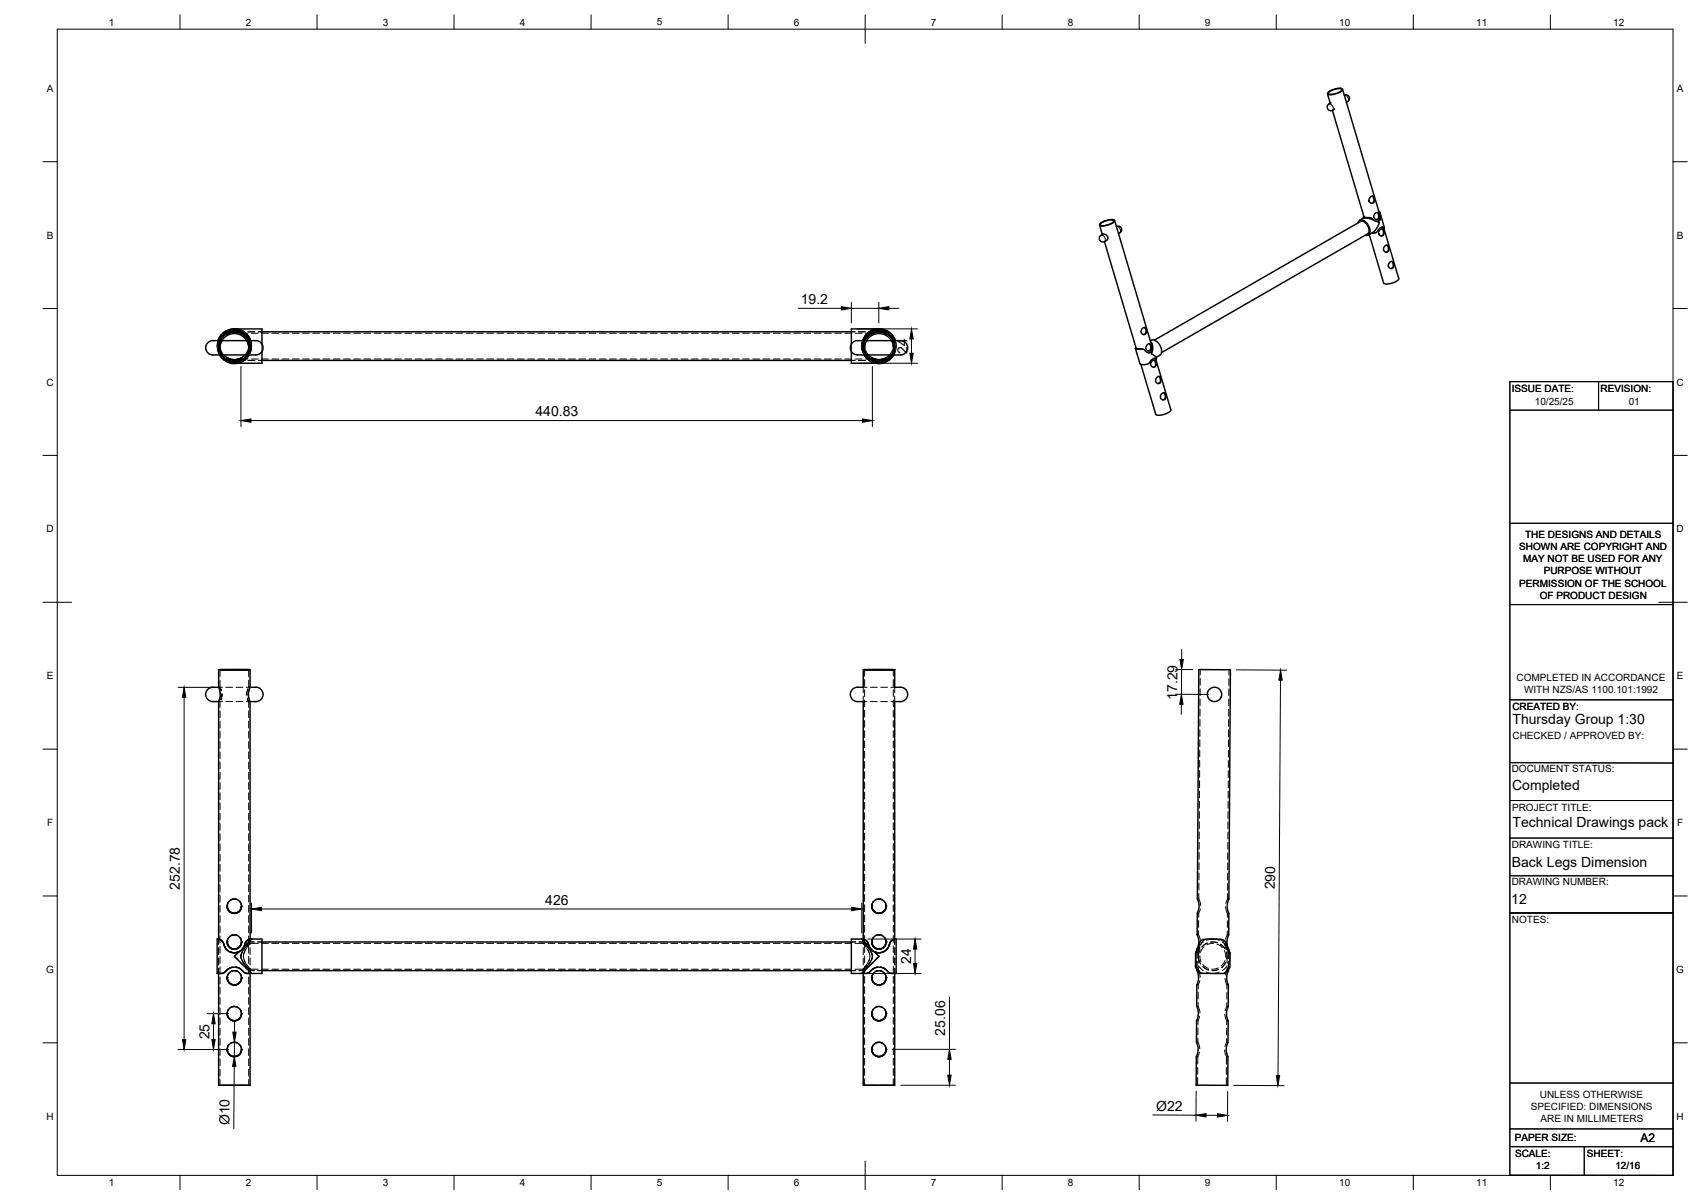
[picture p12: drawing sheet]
<svg xmlns="http://www.w3.org/2000/svg" width="594mm" height="420mm" viewBox="0 0 594 420" stroke-linecap="round" stroke-linejoin="round" font-family="sans-serif">
<!-- layer: Hidden -->
<g fill="none" stroke="#000" stroke-width=".35">
<path d="M76.7 118.9l-.2 .5M77.2 118.6l-.4 2.4M77.3 117.3l-.9 2.1M77.5 118.9l-.6 1.5M77.5 118.9h-.1M77.5 118.9h-.6l-.4 1.1M79.3 115.7v.9M79.5 116.1l-1.8 1.5M80.1 115.3l-2 1.1M80.6 115.6l2.4 .1M80.8 115.9h2.3M80.8 116h2.3h-2.3"/>
<path d="M80.8 115.8h2.3M80.8 115.7l2.3 .1M80.8 115.2l1.7-.1 .7 .2h-2.4l2.4 .1M81.2 115.2l-1.9 .6 1.9-.5M81.2 115.8l-1.9 .6 .3-.2M81.2 115.8l-1.9 .7 .3-.2M81.2 115.7l-1.9 .6 .3-.1M81.2 115.9l-1.9 .7 .3-.2M81.2 115.1l-1.9 .6 .4-.2M81.2 115.6l-1.9 .6 .3-.1M81.2 115l2.3 .3M81.6 115.3a5.4 5.4 0 0 0-5.3 4.9"/>
<path d="M81.8 114.8l2.3 .4M82.3 114.8a5.9 5.9 0 0 1 4.9 3.4M82.4 115.3l1.9 .5M82.4 115.7l1.9 .7-1.9-.6M82.4 115.8l1.8 .6M82.4 115.2l1.9 .6M82.4 115.9l1.9 .7M82.4 115.1l1.9 .6M82.4 115.6l1.8 .6M82.8 115.4a5.4 5.4 0 0 1 4.4 4.7M84.1 115.8l1.8 1.4M84.1 115.8h.1"/>
<path d="M84.1 116.1l1.8 1.5M84.1 115.8h1.3M84.2 116.5l.1 .1M84.3 115.7v.1M84.3 115.7h.1M84.3 115.7v.9M84.5 115.7l1.7 1.6M85 116.3l1.3 1.3M85 116.3h.1M85 116.3h1.6M85.1 115.8l1.7 1.7M85.2 116.5l1.5 1.8"/>
<path d="M85.9 117.1l1.2 2.1M86.1 118.9l.7 2.3M86.4 118.7l.4 2.3M86.6 115.8h2.3M86.6 118.2l.7 2.2M86.8 118.3a8 8 0 0 1 .4 4.3M86.9 118.7l.4 2.3M86.9 118.9l.3 1.2M87.1 119.4l.1 2.4M87.4 118.5a6 6 0 0 1 0 4.5M87.6 119.3v2.9M87.7 116.3h2.4"/>
<path d="M90.1 115.8h1.3M91.3 116.3h2.4M94.9 116.3h2.4M98.4 116.3h2.4M102 116.3h2.4M105.6 116.3h2.4M109.2 116.3h2.3M112.7 116.3h2.4M116.3 116.3h2.4M119.9 116.3h2.4M123.5 116.3h2.3M127 116.3h2.4"/>
<path d="M130.6 116.3h2.4M134.2 116.3h2.3M137.8 116.3h2.3M141.3 116.3h2.4M144.9 116.3h2.4M148.5 116.3h2.3M152 116.3h2.4M155.6 116.3h2.4M159.2 116.3h2.4M162.8 116.3h2.3M166.3 116.3h2.4M169.9 116.3h2.4"/>
<path d="M173.5 116.3h2.4M177 116.3h2.4M180.6 116.3h2.4M184.2 116.3h2.4M187.7 116.3h2.4M191.3 116.3h2.4M194.9 116.3h2.4M198.5 116.3h2.4M202 116.3h2.4M205.6 116.3h2.4M209.2 116.3h2.4M212.7 116.3h2.4"/>
<path d="M216.3 116.3h2.4M219.9 116.3h2.4M223.5 116.3h2.3M227 116.3h2.4M230.6 116.3h2.4M234.2 116.3h2.4M237.8 116.3h2.3M241.3 116.3h2.4M244.9 116.3h2.4M248.5 116.3h2.3M252.1 116.3h2.3M255.6 116.3h2.4"/>
<path d="M259.2 116.3h2.4M262.8 116.3h2.3M266.3 116.3h2.4M269.9 116.3h2.4M273.5 116.3h2.4M277.1 116.3h2.3M280.6 116.3h2.4M284.2 116.3h2.4M287.8 116.3h2.4M291.3 116.3h2.4M294.9 116.3h2.4M297.2 115.8h1.2"/>
<path d="M298.5 116.3h2.4M299.7 115.8h2.3M301 119.3l-.2 1.4M301.1 118.9l-.3 1.9zM301.2 118.5l-.4 2.2M301.4 119.8l.1 2.3M301.5 119.4l-.1 2.4M301.8 118.3l-.5 2.2M301.9 118.9h.6M302 118.2l-.7 2.2M302 116.3h1.6M302.2 118.7l-.4 2.3"/>
<path d="M302.6 117.3l-1.1 2.1M303.1 116.7l-1.4 1.9M303.2 115.8h1.3M303.4 116.5l-1.5 1.8M303.4 116.4l.2-.1-1.7 2-.5 1.7M303.5 115.8l-1.7 1.7M304.1 115.7l-1.7 1.6M304.1 116l.4-.2-1.5 1.1M304.3 115.7v.9M304.3 115.7h.1M304.4 116.5l-.1 .1M304.5 116.1l-1.8 1.5"/>
<path d="M304.5 115.8l-1.8 1.4M304.5 115.8h-.1M305.8 115.4a5.4 5.4 0 0 0-4.5 4.7M306.2 115.3l-1.9 .5M306.2 115.7l-1.9 .7 1.9-.6M306.2 115.8l-1.8 .6M306.2 115.2l-1.9 .5M306.2 115.9l-1.9 .7M306.2 115.1l-1.9 .6M306.2 115.6l-1.8 .6M306.3 114.8a5.9 5.9 0 0 0-4.9 3.4M306.8 114.8l-2.3 .4"/>
<path d="M307 115.3a5.4 5.4 0 0 1 5.3 4.9M307.4 115l-2.3 .3M307.4 115.2l1.9 .6-1.9-.5M307.4 115.8l1.9 .6-.3-.2M307.4 115.8l1.9 .7-.3-.2M307.4 115.7l1.9 .6-.3-.1M307.4 115.9l1.9 .7-.3-.2M307.4 115.1l1.9 .6-.4-.2M307.4 115.6l1.9 .6-.3-.1M307.8 115.2l-1.7-.1-.7 .2h2.4l-2.4 .1M307.8 115.9h-2.3M307.8 116h-2.3h2.3"/>
<path d="M307.8 115.8h-2.3M307.8 115.7l-2.3 .1M308 115.6l-2.4 .1M308.5 115.3l2 1.1M309.1 116.1l1.8 1.5M309.3 115.7v.9M311.1 118.9h.6M311.3 117.3l.9 2.1M311.4 118.6l.4 2.4M311.9 118.9l.2 .5M75.8 120.7v.1M75.8 121.2l.3-2.3a6.3 6.3 0 0 0 .5 5"/>
<path d="M76 122.4a6 6 0 0 0 5.6 4.3M76.3 121.2l.4 2.3M76.3 120.6l.4 2.3M76.3 121.3a5.5 5.5 0 0 0 6.9 4.8M76.8 122.7l-.5-2.2 .3 2.6M76.8 121.6l.6 2.2-.5 .1M77 120l-.2 1.4v-.9M77.1 122.1l1 1.8M77.3 124l1.7 1.5 1.7 .7M77.3 123.7l1.8 1.5M78.4 125.8l1.4 .7M79.3 124.9v.9"/>
<path d="M79.7 125.8l-.4-.2 1.9 .6M79.7 125.9l-.4-.2 1.9 .6M79.7 125.7l-.4-.2 1.9 .6M79.7 126l-.4-.2 1.9 .5M79.7 125.6l-.4-.1 1.9 .5M80.1 125.7l2.3 .2M81.8 126.8h1.2M83.2 126.2h-2.4h2.4M83.2 126l-2.4 .1M83.2 125.9l-2.4 .1M83.4 126.6l-2.4 .1M84 126.4l-.6 .2"/>
<path d="M84.1 126.3l-2.3 .5 1.6-.2M84.1 125.8h1.3M84.2 125.7l-2.3 .6M84.3 125.6l-1.9 .6M84.3 125.6h.1M84.3 125.7l-1.9 .6M84.3 125.7h.1M84.3 125.5l-1.9 .6M84.3 125.5v.1M84.3 125.8l-1.9 .5M84.3 125.8h.1M84.3 125.5l-1.9 .5"/>
<path d="M84.3 125.5h.1M84.3 124.9v.9M85 125.3h1.6M85.1 125.8l1.7-1.7zM85.2 125.8h.1M85.5 124.6l-2 1.1M85.5 124.9l-.3 .2M85.6 124.7l-1.5 1.1 .4-.3M85.9 124.5l-.4 .4M86.4 123.8l-1.4 1.5 .2-.2M86.5 122.2l-1 1.7M86.6 123.5l.6-2.2a5.4 5.4 0 0 1-5.2 4.9"/>
<path d="M86.6 125.8h2.3M86.7 120.2l-.6-1.3a.98 .98 0 0 1 1 1.2l.1 .5M86.7 122.4l-.6 1.5h.6M86.8 120.5v.9M86.8 122.9l-1.3 1.9M87.1 122.2l-1.1 2.1M87.2 121.6l-.9 2.1M87.2 121.6l-.8 2.2M87.2 123.3a5.9 5.9 0 0 1-4.4 3.4M87.3 120.4l-.3 2.3M87.3 120.8h.1M87.3 121.8l-.6 2.1 .1-.2"/>
<path d="M87.4 123.1a6.1 6.1 0 0 0 .1-4.2 6.2 6.2 0 0 1-.5 5M87.7 125.3h2.4M90.1 125.8h1.3M91.3 125.3h2.4M91.4 120.1v2.6M94.9 125.3h2.4M98.4 125.3h2.4M102 125.3h2.4M105.6 125.3h2.4M109.2 125.3h2.3M112.7 125.3h2.4M116.3 125.3h2.4"/>
<path d="M119.9 125.3h2.4M123.5 125.3h2.3M127 125.3h2.4M130.6 125.3h2.4M134.2 125.3h2.3M137.8 125.3h2.3M141.3 125.3h2.4M144.9 125.3h2.4M148.5 125.3h2.3M152 125.3h2.4M155.6 125.3h2.4M159.2 125.3h2.4"/>
<path d="M162.8 125.3h2.3M166.3 125.3h2.4M169.9 125.3h2.4M173.5 125.3h2.4M177 125.3h2.4M180.6 125.3h2.4M184.2 125.3h2.4M187.7 125.3h2.4M191.3 125.3h2.4M194.9 125.3h2.4M198.5 125.3h2.4M202 125.3h2.4"/>
<path d="M205.6 125.3h2.4M209.2 125.3h2.4M212.7 125.3h2.4M216.3 125.3h2.4M219.9 125.3h2.4M223.5 125.3h2.3M227 125.3h2.4M230.6 125.3h2.4M234.2 125.3h2.4M237.8 125.3h2.3M241.3 125.3h2.4M244.9 125.3h2.4"/>
<path d="M248.5 125.3h2.3M252.1 125.3h2.3M255.6 125.3h2.4M259.2 125.3h2.4M262.8 125.3h2.3M266.3 125.3h2.4M269.9 125.3h2.4M273.5 125.3h2.4M277.1 125.3h2.3M280.6 125.3h2.4M284.2 125.3h2.4M287.8 125.3h2.4"/>
<path d="M291.3 125.3h2.4M294.9 125.3h2.4M297.2 120.1v2.6M297.2 125.8h1.2M298.5 125.3h2.4M299.7 125.8h2.3M300.8 120.7l.2 1.5M300.8 120.7l.4 2.3M301.2 123.1l-.4-2.3 .3 1.8 .5 1.3M301.3 120.5l.4 2.4M301.3 120.8h.1M301.3 120.5v.9"/>
<path d="M301.3 120.1l.3-1.2-.1 .5a5.4 5.4 0 0 0 .5 4M301.4 123.3a5.9 5.9 0 0 0 4.4 3.4M301.5 122.4l1.2 2M301.8 122.9l1.3 1.9M301.8 124.1l1.6 1.7M301.8 120.5v.9M301.8 124.1l1.7 1.7M301.9 123.9h.6M301.9 123.2l1.5 1.9M302 123.5l-.7-2.2a5.4 5.4 0 0 0 5.3 4.9M302 125.3h1.6M302.1 122.2l1 1.7"/>
<path d="M302.3 123.9l1.3 1.4M302.3 123.7l-.9-2.1 .8 2.2M302.7 124.4l1.8 1.4M302.7 124.5l.4 .4M303 124.7l1.5 1.1-.4-.3M303.1 124.6l2 1.1M303.1 124.9l.3 .2M303.2 125.8h1.3M303.4 125.8h.1M303.6 125.2v.1M304.3 125.8l1.9 .5M304.3 125.8h.1"/>
<path d="M304.3 124.9v.9M304.3 125.6l1.9 .6M304.3 125.7l1.9 .6M304.3 125.6l1.9 .5M304.3 125.5l1.9 .5M304.4 125.7l.1 .1M304.4 125.7l2.3 .6M304.5 126.3l2.3 .5-1.6-.2M304.6 126.4l3 .3M305.4 126.2h2.4h-2.4M305.4 126l2.4 .1M305.4 125.9l2.4 .1"/>
<path d="M305.6 126.8h1.2M308.5 125.7l-2.3 .2M308.9 125.8l.4-.2-1.9 .6M308.9 125.9l.4-.2-1.9 .6M308.9 125.7l.4-.2-1.9 .6M308.9 126l.4-.2-1.9 .5M308.9 125.6l.4-.1-1.9 .5M309.3 124.9v.9M310.2 125.8l-1.4 .7M311.1 123.9h.6M311.3 123.7l-1.8 1.5M311.3 124l-1.7 1.5-1.7 .7"/>
<path d="M311.5 122.1l-1 1.8M311.8 120.5v.9M312.3 121.3a5.5 5.5 0 0 1-6.9 4.8M312.3 121.4v-.9l-.5 2.2M312.3 120.6l-.4 2.3M312.6 122.4a6 6 0 0 1-5.6 4.3M312.8 121.2l-.3-2.3a6.3 6.3 0 0 1-.5 5M312.8 120.7v.1M76.3 239.8h1.3M76.8 233.7v2.5M76.8 237.4v2.4M78.8 239.8h2.4"/>
<path d="M82.4 239.8h2.4M86 239.8h1.3l-.5 1.4M86.8 233.7v2.5M86.8 237.4v2.4M301.8 233.7v2.2M301.8 237.1v2.4M302.6 239.8h-1.3v1.9M303.8 239.8h2.4M307.4 239.8h2.4M311 239.8h1.3v1.9M311.8 233.7v2.2M311.8 237.1v2.4"/>
<path d="M418.9 236.7v2.4M419 233.7l-.1 1.9M428.9 236.8v2.4M429 233.7v1.9M76.3 244.8h.1M76.3 244.8h1.3M76.7 240.9l.2 1.4M76.8 243.5l-.5 1.3M76.8 244.8v2.1M76.8 248.1v2.3M76.8 251.7v2.3M76.8 255.2v2.4"/>
<path d="M76.8 258.8v2.4M76.9 242.3h.1M77.2 240.8l-.4-1 .5 1.3M77.4 242l-.4 2.3 .5-2M78.8 244.8h2.4M82.4 244.8h2.4M86 244.8h1.3M86.3 243.6l.5 1.2-.4-.9M86.6 240.3l-.5 2.1M86.6 240.4l-.5 2.3M86.7 242.3l.2 1.4M86.8 244.8v2.1"/>
<path d="M86.8 248.1v2.3M86.8 251.7v2.3M86.8 255.2v2.4M86.8 258.8v2.4M87.3 244.8h.1M301.3 242.9v1.9h1.3M301.8 240.7v2.4M301.8 244.3v2.4M301.8 247.9v2.3M301.8 251.4v2.4M301.8 255v2.4M301.8 258.6v2.4"/>
<path d="M303.8 244.8h2.4M307.4 244.8h2.4M311.8 240.7v2.4M311.8 244.3v2.4M311.8 247.9v2.3M311.8 251.4v2.4M311.8 255v2.4M311.8 258.6v2.4M312.3 242.9v1.9h-1.3M418.8 258.2v2.4M418.8 254.6v2.4M418.8 251v2.4"/>
<path d="M418.9 247.5l-.1 2.4M418.9 243.9v2.4M418.9 240.3v2.4M428.8 258.3v2.3M428.8 254.7v2.4M428.9 251.1l-.1 2.4M428.9 247.5v2.4M428.9 244v2.3M428.9 240.4v2.4M76.8 262.4v2.3M76.8 265.9v2.4M76.8 269.5v2.4"/>
<path d="M76.8 273.1v2.4M76.8 276.6v2.4M86.8 262.4v2.3M86.8 265.9v2.4M86.8 269.5v2.4M86.8 273.1v2.4M86.8 276.6v2.4M301.8 262.1v2.4M301.8 265.7v2.4M301.8 269.3v2.4M301.8 272.9v2.4M301.8 276.4v2.4"/>
<path d="M311.8 262.1v2.4M311.8 265.7v2.4M311.8 269.3v2.4M311.8 272.9v2.4M311.8 276.4v2.4M418.7 279.6l-.1 2.4M418.7 276.1v2.3M418.7 272.5v2.4M418.7 268.9v2.4M418.7 265.3v2.4M418.8 261.8v2.3M428.7 279.7l-.1 2.4"/>
<path d="M428.7 276.1v2.4M428.7 272.5v2.4M428.7 269v2.4M428.8 265.4v2.4M428.8 261.8v2.4M76.8 280.2v2.4M76.8 283.8v2.4M76.8 287.4v2.4M76.8 290.9v2.4M76.8 294.5v2.4M76.8 298.1v2.4M86.8 280.2v2.4"/>
<path d="M86.8 283.8v2.4M86.8 287.4v2.4M86.8 290.9v2.4M86.8 294.5v2.4M86.8 298.1v2.4M301.8 280v2.4M301.8 283.6v2.4M301.8 287.1v2.4M301.8 290.7v2.4M301.8 294.3v2.4M301.8 297.9v2.3M311.8 280v2.4"/>
<path d="M311.8 283.6v2.4M311.8 287.1v2.4M311.8 290.7v2.4M311.8 294.3v2.4M311.8 297.9v2.3M418.5 297.5v2.4M418.6 293.9l-.1 2.4M418.6 290.3v2.4M418.6 286.8v2.4M418.6 283.2v2.4M428.6 297.6l-.1 2.3M428.6 294v2.4"/>
<path d="M428.6 290.4v2.4M428.6 286.8v2.4M428.6 283.3v2.3M76.8 301.7v2.3M76.8 305.2v2.4M76.8 308.8v2.4M76.8 312.4v2.3M76.8 316v2.3M76.8 319.5v2.4M79.3 316.2h.1M79.3 316.2v.1M79.7 314.8l-.4 1.4"/>
<path d="M79.7 314.9l-.4 1.3M79.8 314.7l-.5 1.5M80.7 313.9l1.1-.2 1.2 .3M82.9 313.9l-1.1-.2-1.2 .3M82.9 314l-1.1-.3-1.2 .3M83.8 314.7l.5 1.5M83.9 314.8l.4 1.4M84.3 316.2h.1M84.3 316.2v.1M86.8 301.7v2.3M86.8 305.2v2.4M86.8 308.8v2.4"/>
<path d="M86.8 312.4v2.3M86.8 316v2.3M86.8 319.5v2.4M301.8 301.4v2.4M301.8 305v2.4M301.8 308.6v2.4M301.8 312.2v2.3M301.8 315.7v2.4M301.8 319.3v2.4M304.3 316.2h.1M304.3 316.2v.1M304.7 314.8l-.4 1.4"/>
<path d="M304.8 314.7l-.5 1.5M305.7 313.9l1.1-.2 1.2 .3M305.7 314l1.1-.3 1.2 .3M307.9 313.9l-1.1-.2-1.2 .3M308.8 314.7l.5 1.5M308.9 314.8l.4 1.4M308.9 314.9l.4 1.3M309.3 316.2h.1M309.3 316.2v.1M311.8 301.4v2.4M311.8 305v2.4M311.8 308.6v2.4"/>
<path d="M311.8 312.2v2.3M311.8 315.7v2.4M311.8 319.3v2.4M417.9 318.7h.5M418.4 318.7v1.3M418.4 311.8v1.9h-.5M418.5 313.7l.6 2.3M418.5 308.2v2.4M418.5 304.6v2.4M418.5 301.1v2.3M419 317.2l-.6 1.5M427.8 316.4l.6 2.3"/>
<path d="M428.5 313.7l-.6 1.6M428.5 313.7l.4 .1M428.5 311.8v1.9M428.5 308.3v2.3M428.5 304.7v2.4M428.5 301.1v2.4M428.9 318.7h-.5v1.4M76.3 327.7l.9 .4 .7 .8M76.3 327.7l.2 .1M76.3 327.7v1.9M76.3 330.8v2.3M76.3 334.3v2.4"/>
<path d="M76.3 337.9v1.8M76.8 323.1v2.4M76.8 326.7v2.4M76.8 330.2v2.4M76.8 333.8v2.4M76.8 337.4v2.4M77.5 328.4l.6 1.1M78.1 329.5l.3 .9 1 1.2M78.1 329.5l.5 1.1 1.1 1.2M78.9 338.8l-1.2 .8-1.9 .1M79.3 328.7h.1M79.7 339.8l-.4 1.4"/>
<path d="M79.7 339.9l-.4 1.3M79.7 327.3l-.4 1.4M79.7 327.4l-.4 1.3M79.8 339.7l-.5 1.5M79.8 327.2l-.5 1.5M80.4 332.2l1.1 .2 1.3-.1M80.7 338.9l1.3-.2 1 .3M80.7 326.4l1.1-.2 1.2 .3M81.1 337.6a4.7 4.7 0 0 0-2.7 1.7l-.9 .4h-1.2l1.4-.1 1.2-.8M81.1 337.5l-1.3 .5-.9 .8M81.3 337.5l-1.2 .3-1.2 1M82.3 337.5a5.7 5.7 0 0 1 3.1 2l1.9 .2h-.8"/>
<path d="M82.3 337.5l1.5 .5 .9 .8-.9-.8-1.3-.5M82.9 338.9l-1.4-.2-.9 .3M82.9 339l-1.3-.2-1 .3M82.9 326.4l-1.1-.2-1.2 .3 1.2-.3 1.1 .3M83.4 332.1l-1.2 .3-1.4-.1M83.4 332.1l-1.6 1.6 1.3 1.3M83.8 327.2l.5 1.5M83.9 339.8l.4 1.4M83.9 327.3l.4 1.4M84 335.9l1.6 1.6M84.1 334.1l1.1 2.1M84.3 328.7h.1"/>
<path d="M84.5 332.4l-.4 1.1 .2 1.2M84.7 338.8l.7 .6 1.1 .3-1.1-.3zM84.8 335.7l1.5 1.9M84.9 331.6l-.8 2.1M85 333.7l.5 1.8M85.2 335l1.2 2M85.5 329.5l-.7 1.4-1 .9M85.5 329.5l-.8 1.6-1.3 1M85.5 329.2v.3M85.6 331.5l-.6 2.3M86 337.1l1.3 1.6-.2-.2M86.1 336.6l1.2 1.6-.2-.2"/>
<path d="M86.1 329.4l-.9 .9M86.1 330.7l-1 2.1M86.2 328.3l1.1-.6v1.9M86.5 338.4l1.3 1.3h-1.3M86.6 329.5l-1.5 1.9M86.7 327.9l-.8 .7-.4 .9M86.8 323.1v2.4M86.8 326.7v2.4M86.8 330.2v2.4M86.8 333.8v2.4M86.8 337.4v2.4M86.8 329.8l.5-.6-1 1.3"/>
<path d="M87.2 328.8l-1.6 1.8M87.3 338.7h1.5M87.3 330.8v2.3M87.3 334.3v2.4M87.3 337.9v1.8M87.3 338.2h2.8M87.8 327.7l-.9 .9M87.8 327.7h.1M88.8 328.7h-1.5v.5h2.8M90 338.7h1.4M90 328.7h1.4M91.3 329.2h2.4"/>
<path d="M91.3 338.2h2.4M94.9 329.2h2.4M94.9 338.2h2.4M98.4 329.2h2.4M98.4 338.2h2.4M102 329.2h2.4M102 338.2h2.4M105.6 329.2h2.4M105.6 338.2h2.4M109.2 329.2h2.3M109.2 338.2h2.3M112.7 329.2h2.4"/>
<path d="M112.7 338.2h2.4M116.3 329.2h2.4M116.3 338.2h2.4M119.9 329.2h2.4M119.9 338.2h2.4M123.5 329.2h2.3M123.5 338.2h2.3M127 329.2h2.4M127 338.2h2.4M130.6 329.2h2.4M130.6 338.2h2.4M134.2 329.2h2.3"/>
<path d="M134.2 338.2h2.3M137.8 329.2h2.3M137.8 338.2h2.3M141.3 329.2h2.4M141.3 338.2h2.4M144.9 329.2h2.4M144.9 338.2h2.4M148.5 329.2h2.3M148.5 338.2h2.3M152 329.2h2.4M152 338.2h2.4M155.6 329.2h2.4"/>
<path d="M155.6 338.2h2.4M159.2 329.2h2.4M159.2 338.2h2.4M162.8 329.2h2.3M162.8 338.2h2.3M166.3 329.2h2.4M166.3 338.2h2.4M169.9 329.2h2.4M169.9 338.2h2.4M173.5 329.2h2.4M173.5 338.2h2.4M177 329.2h2.4"/>
<path d="M177 338.2h2.4M180.6 329.2h2.4M180.6 338.2h2.4M184.2 329.2h2.4M184.2 338.2h2.4M187.7 329.2h2.4M187.7 338.2h2.4M191.3 329.2h2.4M191.3 338.2h2.4M194.9 329.2h2.4M194.9 338.2h2.4M198.5 329.2h2.4"/>
<path d="M198.5 338.2h2.4M202 329.2h2.4M202 338.2h2.4M205.6 329.2h2.4M205.6 338.2h2.4M209.2 329.2h2.4M209.2 338.2h2.4M212.7 329.2h2.4M212.7 338.2h2.4M216.3 329.2h2.4M216.3 338.2h2.4M219.9 329.2h2.4"/>
<path d="M219.9 338.2h2.4M223.5 329.2h2.3M223.5 338.2h2.3M227 329.2h2.4M227 338.2h2.4M230.6 329.2h2.4M230.6 338.2h2.4M234.2 329.2h2.4M234.2 338.2h2.4M237.8 329.2h2.3M237.8 338.2h2.3M241.3 329.2h2.4"/>
<path d="M241.3 338.2h2.4M244.9 329.2h2.4M244.9 338.2h2.4M248.5 329.2h2.3M248.5 338.2h2.3M252.1 329.2h2.3M252.1 338.2h2.3M255.6 329.2h2.4M255.6 338.2h2.4M259.2 329.2h2.4M259.2 338.2h2.4M262.8 329.2h2.3"/>
<path d="M262.8 338.2h2.3M266.3 329.2h2.4M266.3 338.2h2.4M269.9 329.2h2.4M269.9 338.2h2.4M273.5 329.2h2.4M273.5 338.2h2.4M277.1 329.2h2.3M277.1 338.2h2.3M280.6 329.2h2.4M280.6 338.2h2.4M284.2 329.2h2.4"/>
<path d="M284.2 338.2h2.4M287.8 329.2h2.4M287.8 338.2h2.4M291.3 329.2h2.4M291.3 338.2h2.4M294.9 329.2h2.4M294.9 338.2h2.4M297.2 338.7h1.4M297.2 328.7h1.4M298.5 329.2h2.8M298.5 338.2h2.8M299.8 338.7h1.5"/>
<path d="M299.8 328.7h1.5M300.8 339.7h.1M300.8 327.7l.9 .9M300.8 327.7h.1M301.3 330.8v2.3M301.3 334.3v2.4M301.3 337.9v1.8M301.4 328.8l1.6 1.8zM301.5 338.4l-.2 .3 1.3-1.5-1.3 1.5 .2-.2M301.8 329.8l-.5-.6 1 1.3M301.8 322.9v2.4M301.8 326.5v2.3"/>
<path d="M301.8 330v2.4M301.8 333.6v2.4M301.8 337.2v2.4M301.9 327.9l.8 .7 .4 .9M302 329.5l1.5 1.8zM302.1 339.7l1.1-.3 .7-.6-.7 .6zM302.1 339.7h-1.3M302.1 338.4l-1.3 1.3M302.3 337.5l1.5-1.8-1.5 1.9M302.4 328.3l-1.1-.6v1.9M302.5 330.8l1 2.1M302.5 336.6l-1.2 1.6 .2-.3"/>
<path d="M302.5 329.4l.9 .9M302.9 331.5l.1 .1a3.9 3.9 0 0 1 .1 4M303.1 329.2v.3M303.1 329.5l.7 1.4 1 .9M303.1 329.5a3.7 3.7 0 0 0 4.7 2.8M303.4 334.9l-1.2 2.1M304.1 332.3l.4 1.1-.2 1.2M304.1 332.4l.4 1.1-.2 1.2M304.3 328.7h.1M304.5 334.2l-1.1 2.1M304.5 334.1l-1.1 2.1M304.5 333.7l-.2-1-.6-1.1 .6 1.2 .2 .9"/>
<path d="M304.6 335.9l-1.6 1.6M304.7 339.8l-.4 1.4M304.7 327.3l-.4 1.4M304.8 327.2l-.5 1.5M305.2 332.1l1.6 1.6-1.3 1.3M305.7 338.9l1.4-.2 .9 .3M305.7 339l1.3-.2 1 .3M305.7 326.4l1.1-.2 1.2 .3-1.2-.3-1.1 .3M306.3 337.5l-1.5 .5-.9 .8 .9-.8 1.3-.5M306.3 337.5a5.7 5.7 0 0 0-3.1 2l-1.9 .2h.8M307.3 337.5l1.2 .3 1.2 1-.9-.8-1.3-.5 1.3 .6 1.9 1.5 1.6 .1-1.4-.1-1.2-.8 1.2 .8 1.9 .1M307.9 338.9l-1.3-.2-1 .3"/>
<path d="M307.9 326.4l-1.1-.2-1.2 .3M308.2 332.2l-1.1 .2-1.3-.1M308.8 339.7l.5 1.5M308.8 327.2l.5 1.5M308.9 339.8l.4 1.4M308.9 339.9l.4 1.3M308.9 327.3l.4 1.4M308.9 327.4l.4 1.3M309.3 328.7h.1M310.5 329.5l-.3 .9-1 1.2M310.5 329.5l-.5 1.1-1.1 1.2M311.1 328.4l-.6 1.1"/>
<path d="M311.8 322.9v2.4M311.8 326.5v2.3M311.8 330v2.4M311.8 333.6v2.4M311.8 337.2v2.4M312.3 327.7l-.9 .4-.7 .8M312.3 327.7l-.2 .1M312.3 327.7v1.9M312.3 330.8v2.3M312.3 334.3v2.4M312.3 337.9v1.8M417.3 337.4h.5v-1.9v2.8"/>
<path d="M417.3 332.4h.5M417.5 332.1l-.2 1.6 .4 2.3M417.8 337.4a3.1 3.1 0 0 0 2.6 2.3M417.8 331.2h.5M417.8 331.6v2.7v-1.9M418.3 338.7l.6 2.3M418.3 337l1.7 1.7M418.3 337.3v1.4h-.5M418.3 333.7v2.4M418.3 331.2v1.3M418.3 334.2l.8 2.2M418.4 324.8v1.4h-.5"/>
<path d="M418.4 326.2l.6 2.3M418.4 321.2v2.4M418.8 333.6l.4 2M418.8 330.6l-1 1.8M418.9 331.4l-.6 2.3M418.9 329.7l-.6 1.5M419.2 329.5h.1M419.8 336.6l2 1.3M419.9 337.3l2 1.2M420 328.7l-1.3 1.1-.9 1.5M420.3 330.4l-1.3 2M420.6 328a1.78 1.78 0 0 0-1.4 1.5"/>
<path d="M421 339.3a6.2 6.2 0 0 0 4.6 0M421.1 328.1a5.9 5.9 0 0 1 4.5 .1M421.4 329.1l-1.9 1.4M422.6 328.8l2.3 .2M423.5 329.2l-2.2 .5M424.1 327.8h-2.3M424.7 329.4l2 1.3M425.2 337.8l-2.3 .4M425.3 327.9a2.42 2.42 0 0 1 2.4 2.5l.5 1M425.4 338.3l-2.3 .4M426 329.5l1.7 1.7M426.7 328.7l1.2 1.2 .9 1.4"/>
<path d="M427.4 331.7l.4 2.3M427.6 335.2l-1.4 1.9M427.7 328.9l.6 2.3M427.9 335.8l-1.5 1.8M428.1 332.3l.1 2.3M428.3 338.8l-.6 1.5M428.3 338.8h.5M428.3 337.1l-1.7 1.6M428.3 337.4v1.4M428.3 333.8v2.4M428.3 331.2h.5M428.3 331.2v1.4"/>
<path d="M428.4 326.2l-.6 1.5M428.4 326.2h.5M428.4 324.9v1.3M428.4 321.3v2.4M428.8 332.5h.1M428.8 335.6v2.8M428.8 331.6v2.8M428.8 332.5h.5M429.1 332.1l.2 2.2-.4 1.7M429.3 337.5a1.47 1.47 0 0 0-1.4 1.4 1.74 1.74 0 0 1-1.7 .8M76.8 341v2.3M76.8 344.5v2.4"/>
<path d="M76.8 348.1v2.4M76.8 351.7v2.4M76.8 355.2v2.4M76.8 358.8v2.4M79.3 341.2h.1M79.3 353.7h.1M79.7 352.3l-.4 1.4M79.7 352.4l-.4 1.3M79.8 352.2l-.5 1.5M80.7 351.5l1.1-.3 1.2 .3M82.9 351.4l-1.1-.2-1.2 .3M82.9 351.5l-1.1-.3-1.2 .4"/>
<path d="M83.8 352.2l.5 1.5M83.9 352.3l.4 1.4M84.3 341.2l-.5-1.5 .5 1.5M84.3 341.2h.1M84.3 353.7h.1M86.8 341v2.3M86.8 344.5v2.4M86.8 348.1v2.4M86.8 351.7v2.4M86.8 355.2v2.4M86.8 358.8v2.4M301.8 340.7v2.4"/>
<path d="M301.8 344.3v2.4M301.8 347.9v2.4M301.8 351.5v2.3M301.8 355v2.4M301.8 358.6v2.4M304.3 341.2l.5-1.5-.5 1.5M304.3 341.2h.1M304.3 353.7h.1M304.7 352.3l-.4 1.4M304.8 352.2l-.5 1.5M305.7 351.4l1.1-.2 1.2 .3M305.7 351.5l1.1-.3 1.2 .4"/>
<path d="M307.9 351.5l-1.1-.3-1.2 .3M308.8 352.2l.5 1.5M308.9 352.3l.4 1.4M308.9 352.4l.4 1.3M309.3 341.2h.1M309.3 353.7h.1M311.8 340.7v2.4M311.8 344.3v2.4M311.8 347.9v2.4M311.8 351.5v2.3M311.8 355v2.4M311.8 358.6v2.4"/>
<path d="M417.7 356.2h.5M417.7 343.7h.6M418.1 358.8v2.3M418.2 356.2l-.1 1.3M418.2 351.2l.6 2.3M418.2 349.8v1.4h-.5M418.2 346.2v2.4M418.3 343.7l-.1 1.4M418.7 354.7l-.5 1.5M418.8 342.2l-.5 1.5M427.5 353.9l.7 2.3M427.6 341.4l.6 2.3"/>
<path d="M428.2 358.8l-.1 2.4M428.2 351.2l-.5 1.5M428.2 351.2l.5 .1M428.2 349.9v1.3M428.2 346.3v2.4M428.3 343.7h.5M428.3 343.7l-.1 1.4M428.7 356.3h-.5v1.3M76.8 376.7v2h2.2M76.8 362.4v2.4M76.8 366v2.3M76.8 369.5v2.4"/>
<path d="M76.8 373.1v2.4M77.6 378.7h-1.3M77.9 378.7l2.2 .1M78.8 378.7h2.4M79.3 366.2h.1M79.7 364.8l-.4 1.4M79.7 364.9l-.4 1.3M79.8 364.7l-.5 1.5M80.2 378.7h4.6M80.6 364l.9-.3 1.4 .2-1.1-.2-1.2 .4M80.7 363.9l1.3-.2 1 .3M81.2 378.8h2.3"/>
<path d="M83.5 378.7h2.2M83.8 364.7l.5 1.5M83.9 364.8l.4 1.4M84.3 366.2h.1M86 378.7h1.3M86.8 376.7v2l-2.2 .1M86.8 362.4v2.4M86.8 366v2.3M86.8 369.5v2.4M86.8 373.1v2.4M301.8 376.5v2.2l2.2 .1M301.8 362.2v2.4"/>
<path d="M301.8 365.8v2.3M301.8 369.3v2.4M301.8 372.9v2.4M302.6 378.7h-1.3M302.9 378.7l4.5 .1M303.8 378.7h6.9M304.3 366.2h.1M304.7 364.8l-.4 1.4M304.8 364.7l-.5 1.5M307.4 378.7h2.4M307.9 363.9l-1.3-.2-1 .3M308 364l-.9-.3-1.4 .2 1.1-.2 1.2 .4"/>
<path d="M308.8 364.7l.5 1.5M308.9 364.8l.4 1.4M308.9 364.9l.4 1.3M309.3 366.2h.1M311 378.7h1.3M311.8 376.5v2.2h-2.2M311.8 362.2v2.4M311.8 365.8v2.3M311.8 369.3v2.4M311.8 372.9v2.4M417.6 368.7h.5M417.6 363.7h.5"/>
<path d="M418 376.1v2.6M418.1 372.5l-.1 2.4M418.1 368.7v2.6M418.1 363.7l.7 2.3M418.1 362.3v1.4M418.7 367.2l-.6 1.5M427.4 366.4l.7 2.3M428.1 376.1l-.1 2.7M428.1 372.6v2.3M428.1 363.7l-.5 1.6M428.1 363.7h.5M428.1 362.4v1.3"/>
<path d="M428.6 368.7h-.5v2.7"/>
</g>
<!-- layer: Visible -->
<g fill="none" stroke="#000" stroke-width=".51">
<path d="M463.3 32.7l1 3.3M463.8 32.1a5.8 5.8 0 0 1 4.8-1v.2a5.3 5.3 0 0 1-5.2 1.5zM463.9 32.1a5.1 5.1 0 0 1 4.5-.9 4.4 4.4 0 0 1-4.8 1.5zM464.6 35.9a1.45 1.45 0 0 0-1.2 .9 1.45 1.45 0 0 0 .3 1.5l.7 .3 .7-.1M465.1 38.5l11 37.3M465.9 38.1l-.8 .4M468.6 31.2l12.8 43a2.05 2.05 0 0 1-.7 3.1h-.3M469.2 33.2a1.3 1.3 0 0 1 1.8 .8 1.3 1.3 0 0 1-1 1.7M383.8 78.5l1 3.4M384.2 77.9a5.8 5.8 0 0 1 4.8-1l.1 .2a5.3 5.3 0 0 1-5.2 1.5zM384.3 77.9a5.1 5.1 0 0 1 4.5-.9 4.4 4.4 0 0 1-4.8 1.5zM389.1 77l12.7 43.1a2.16 2.16 0 0 1-.5 2.9l-.4 .1"/>
<path d="M389.7 79a1.26 1.26 0 0 1 1.7 .5 1.26 1.26 0 0 1-.5 1.7M474 77.8a1.41 1.41 0 0 1 1.2-1.2 1.41 1.41 0 0 1 1.5 .8 3.8 3.8 0 0 1 1.1 4.5l-1.3 .2M475.9 75.8l.3 .1M476.1 76l1.3 .1 2.1 .7M476.1 76l-1.5 .9M478.2 76l-2.3-.2 .1 .3M478.3 68.8a.84 .84 0 0 1 1.1-.2 .84 .84 0 0 1 .3 1 1.04 1.04 0 0 1-1.4 1.2 1.04 1.04 0 0 1-.2-1.8zM478.9 68.5a1.42 1.42 0 0 1-.2 2.4M480 74.5a.84 .84 0 0 1 1.1-.2 .84 .84 0 0 1 .3 1.1 1.04 1.04 0 0 1-1.4 1.2 1.04 1.04 0 0 1-.2-1.9zM480.6 77.3l.9 .4a6.6 6.6 0 0 1-3.9 4.4M480.6 74.1a1.41 1.41 0 0 1-.2 2.5M481.2 73.6l.4 .4a2.47 2.47 0 0 1-.6 3.2 2.79 2.79 0 0 1-2.3-1.1l-2.5-.2"/>
<path d="M481.6 74l1.6 5.4M482.3 79.8a1.41 1.41 0 0 1-.2 2.5M482.5 79.2l.6 .3M483 79.5l5.2 17.7a4.8 4.8 0 0 1-5.2 1.6l-5.1-16.9M483.2 79.4v.1a1.43 1.43 0 0 0-2.2 .9l-.6 .7-.5 .2M384 82.4l1-.7a1.31 1.31 0 0 1 1.5 .6 1.31 1.31 0 0 1-.2 1.6 1.45 1.45 0 0 1-1.4 .6 1.45 1.45 0 0 1-1.2-1.1zM385.5 84.3l11.1 37.3M390.9 81.2l-.5 .3M479.9 81.3l-1.2 .2M481.6 80.2a.84 .84 0 0 1 1.2-.2 .84 .84 0 0 1 .3 1 1.04 1.04 0 0 1-1.4 1.2 1.04 1.04 0 0 1-.2-1.8zM483.3 85.9a.84 .84 0 0 1 1.1-.2 .84 .84 0 0 1 .4 1 1.04 1.04 0 0 1-1.4 1.2 1.04 1.04 0 0 1-.2-1.8zM484 85.5a1.41 1.41 0 0 1-.2 2.5"/>
<path d="M485 91.6a.84 .84 0 0 1 1.1-.2 .84 .84 0 0 1 .4 1 1.04 1.04 0 0 1-1.4 1.2 1.04 1.04 0 0 1-.2-1.8zM485.7 91.2a1.4 1.4 0 0 1-.2 2.5M74.3 118.9h2.6l-.6 2.5M74.3 118.9a2.51 2.51 0 0 0-2.5 2.5 2.51 2.51 0 0 0 2.5 2.5M76.7 118.9a5.5 5.5 0 0 1 5.1-3.6 5.5 5.5 0 0 1 5.1 3.6M77.1 117l-1 1.8a6 6 0 0 1 5.7-4 6 6 0 0 1 5.7 4.1M77.5 118.9h8.6M79.3 115.9l.2-.1a5.3 5.3 0 0 1 4.8 .1l-.3-.1a5.7 5.7 0 0 0-4.7 .1zM82.3 114.8a6 6 0 0 0-5.2 2.2M83.4 115l-1.6-.2h9.6v5.3M85.2 115.8l1.4 1.4 .9 1.7M89.3 118.9h-2.6l.6 2.5"/>
<path d="M89.3 118.9a2.51 2.51 0 0 1 2.5 2.5 2.51 2.51 0 0 1-2.5 2.5M91.4 115.8h205.8M301.7 118.9a5.5 5.5 0 0 1 5.1-3.6 5.5 5.5 0 0 1 5.1 3.6M301.9 118.9a4.9 4.9 0 0 0-4.2 .5 2.51 2.51 0 0 0-.8 2.8 2.51 2.51 0 0 0 2.4 1.7h2.6M302.5 118.9h8.6M303.4 115.8l-1.3 1.4-1 1.7a6 6 0 0 1 5.7-4.1 6 6 0 0 1 5.7 4l-1-1.8M304.3 115.9l.2-.1a5.3 5.3 0 0 1 4.8 .1l-.3-.1a5.6 5.6 0 0 0-4.7 .1zM306.3 114.8a6 6 0 0 1 5.2 2.2M306.8 114.8h-9.6v5.3M306.8 114.8h.1M306.8 114.8l-1.6 .2M311.7 118.9a5 5 0 0 1 4.2 .5 2.51 2.51 0 0 1 .8 2.8 2.51 2.51 0 0 1-2.4 1.7h-2.6"/>
<path d="M398.7 114.7a.84 .84 0 0 1 1.1-.3 .84 .84 0 0 1 .4 1.1 1.04 1.04 0 0 1-1.4 1.2 1.04 1.04 0 0 1-.3-1.8zM399.4 114.3a1.42 1.42 0 0 1-.3 2.4M401.1 120a1.42 1.42 0 0 1-.3 2.4M401.5 118.9a2.38 2.38 0 0 1 3.4 1.6l.5 1.2v1.6l-.5 .6-1.4 .8M401.7 119.4a3.2 3.2 0 0 1 .2 3.5 2.14 2.14 0 0 1-2.7-1l-2.9-.3M402.1 119.8l.2 1.4M402.9 118.7l72-41.4a2.9 2.9 0 0 1 3 3.2l-.5 1.1-72 41.4M74.3 123.9h2.6M76.3 121.4h.1M76.6 123.9l1.8 1.9M76.8 121.4l.7 2.5h8.6l.7-2.5M78.1 123.9a5 5 0 0 0 7.4 0"/>
<path d="M79.3 125.1h.1a5.1 5.1 0 0 0 4.9 0h-.1a4.9 4.9 0 0 1-4.9 0zM79.3 125.1l.2 .1a5.1 5.1 0 0 0 4.8-.1l-.1 .1a4.9 4.9 0 0 1-4.9-.1zM79.3 125h.1a5.1 5.1 0 0 0 4.9 0l-.1 .1a4.9 4.9 0 0 1-4.9-.1zM79.3 125.2l.2 .1a5.1 5.1 0 0 0 4.8-.1l-.2 .1a4.9 4.9 0 0 1-4.8-.1zM79.3 124.9h.1a5.1 5.1 0 0 0 4.9 0l-.2 .1a4.9 4.9 0 0 1-4.8-.1zM86.7 123.9h2.6M87 123.9l-1.3 1.4-1.7 1.1M87.3 121.4h.1M91.4 122.7v4.1h-8.4M91.4 125.8h205.8M297.2 122.7v4.1h8.4M301.3 121.4h.1"/>
<path d="M301.6 123.9l1.3 1.4 1.7 1.1M302.5 123.9h8.6M303.1 123.9a5 5 0 0 0 7.4 0M304.3 125.1h.1a5.1 5.1 0 0 0 4.9 0h-.1a4.9 4.9 0 0 1-4.9 0zM304.3 125.1l.2 .1a5.1 5.1 0 0 0 4.8-.1l-.1 .1a4.9 4.9 0 0 1-4.9-.1zM304.3 125h.1a5.1 5.1 0 0 0 4.9 0l-.1 .1a4.9 4.9 0 0 1-4.9-.1zM304.3 125.2l.2 .1a5.1 5.1 0 0 0 4.8-.1l-.2 .1a4.9 4.9 0 0 1-4.8-.1zM304.3 124.9h.1a5.1 5.1 0 0 0 4.9 0l-.2 .1a4.9 4.9 0 0 1-4.8-.1zM312 123.9l-1.8 1.9M312.3 121.4h.1M396.3 121.6l2.4 .2M396.3 121.6l1.6 5.3a2.72 2.72 0 0 0 4.1-1.3 1.17 1.17 0 0 1 1.6-.3v-.1"/>
<path d="M400.4 120.4a.84 .84 0 0 1 1.1-.3 .84 .84 0 0 1 .3 1.1 1.04 1.04 0 0 1-1.3 1.2 1.04 1.04 0 0 1-.3-1.9zM402.1 126a.84 .84 0 0 1 1.1-.2 .84 .84 0 0 1 .3 1.1 1.04 1.04 0 0 1-1.3 1.2 1.04 1.04 0 0 1-.3-1.9zM402.2 122.4l-.3 1.1 1.5 1 .2 .7M402.8 125.6a1.42 1.42 0 0 1-.3 2.5M402.9 125l.7 .3M403.4 125.3l5.3 17.7a4.8 4.8 0 0 1-5.3 1.6l-5.2-17.4M403.7 125.2h.1M403.8 131.7a.84 .84 0 0 1 1.1-.2 .84 .84 0 0 1 .3 1 1.04 1.04 0 0 1-1.3 1.2 1.04 1.04 0 0 1-.3-1.8zM404.5 131.3a1.44 1.44 0 0 1-.3 2.5M405.6 137.3a.92 .92 0 0 1 1.2 .1 .92 .92 0 0 1 .1 1.1 1.02 1.02 0 0 1-1.5 .9 1.02 1.02 0 0 1-.1-1.8zM406.1 137.1a1.41 1.41 0 0 1-.2 2.4M74.3 239.8h2"/>
<path d="M74.3 239.8a2.51 2.51 0 0 0-2.5 2.5 2.51 2.51 0 0 0 2.5 2.5M76.3 239.8l.1 .4a5.5 5.5 0 0 1-.1 4.6M76.3 233.7v6.1M76.3 233.7h11zM76.8 233.7h10zM87.3 239.8l-.1 .4a5.5 5.5 0 0 0 .1 4.6M87.3 239.8h2M87.3 233.7v6.1M89.3 239.8a2.51 2.51 0 0 1 2.5 2.5 2.51 2.51 0 0 1-2.5 2.5M299.3 239.8a2.51 2.51 0 0 0-2.5 2.5 2.51 2.51 0 0 0 2.5 2.5h2v82.9M301.3 233.7v6.1h-2M301.3 233.7h11z"/>
<path d="M301.8 233.7h10zM312.3 233.7v6.1h2M314.3 239.8a2.51 2.51 0 0 1 2.5 2.5 2.51 2.51 0 0 1-2.5 2.5h-2v82.9M74.3 244.8h2M76.3 244.8v82.9M87.3 244.8h2M87.3 244.8v82.9M79.3 316.2a2.51 2.51 0 0 0 2.5 2.5 2.51 2.51 0 0 0 2.5-2.4 2.51 2.51 0 0 1-2.5 2.4 2.51 2.51 0 0 1-2.5-2.5zM304.3 316.3a2.51 2.51 0 0 0 2.5 2.4 2.51 2.51 0 0 0 2.5-2.5 2.51 2.51 0 0 1-2.5 2.5 2.51 2.51 0 0 1-2.5-2.4zM75.8 327.7v12h.7a2.81 2.81 0 0 0 2.9-1.4 4.2 4.2 0 0 1 6 1.2l2.4 .2M75.9 327.7h.4M75.9 327.7l1.4 .5 .8 1.3"/>
<path d="M75.9 327.7h.1M76.3 339.7v39h5.5h5.5v-39M76.3 327.7l1.3 .7 .5 1.1M79.3 328.7a2.51 2.51 0 0 0 2.5 2.5 2.51 2.51 0 0 0 2.5-2.5 2.51 2.51 0 0 1-2.5 2.5 2.51 2.51 0 0 1-2.5-2.5zM83.4 332.1l-1.6 1.6 6 6M87.3 327.7a2.74 2.74 0 0 0-2.1 2.7 3.8 3.8 0 0 1-3.9 2.1 3.8 3.8 0 0 1-3.2-3M87.7 327.7l-1.2 .3-.7 .7a4.2 4.2 0 0 1-4.9 3.7 3.8 3.8 0 0 1-2.8-2.9M87.8 327.7l-2.6 2.7M87.8 327.7h-.5M87.8 327.7h3.6v12h-3.6M91.4 328.7h205.8M91.4 338.7h205.8"/>
<path d="M300.8 327.7h-3.6v12h3.6M300.8 327.7h.5M300.8 327.7l2.6 2.7M300.9 327.7l1.2 .3 .7 .7a4.2 4.2 0 0 0 4.9 3.7 3.8 3.8 0 0 0 2.8-2.9M301.3 339.7v39h5.5h5.5v-39M301.3 327.7a2.74 2.74 0 0 1 2.1 2.7 3.8 3.8 0 0 0 3.9 2.1 3.8 3.8 0 0 0 3.2-3M304.3 328.7a2.51 2.51 0 0 0 2.5 2.5 2.51 2.51 0 0 0 2.5-2.5 2.51 2.51 0 0 1-2.5 2.5 2.51 2.51 0 0 1-2.5-2.5zM305.2 332.1l1.6 1.6-6 6M312.3 327.7l-1.3 .7-.5 1.1M312.7 327.7h-.4M312.7 327.7l-1.4 .5-.8 1.3M312.7 327.7h.1"/>
<path d="M312.8 327.7v12h-.7a2.82 2.82 0 0 1-2.9-1.4 4.2 4.2 0 0 0-6 1.2l-2.4 .2M417.8 338.3l.1 .6a5.4 5.4 0 0 1-.2 4.8l.1 7.8a5.5 5.5 0 0 1-.1 4.7v7.8a5.5 5.5 0 0 1-.1 4.7l-.1 10 11 .1v-10.2a5.4 5.4 0 0 1 .1-4.9v-7.8a5.4 5.4 0 0 1 .1-4.6l-.1-7.8a6.5 6.5 0 0 1 .2-5.1M417.8 331.6l.2-.7a5.4 5.4 0 0 0-.1-4.7l.1-7.8a5.4 5.4 0 0 0-.1-4.7l.5-80h11.1l-.7 80.3a5.4 5.4 0 0 0 .1 4.7l-.1 7.7a6.6 6.6 0 0 0 0 5.2M417.8 331.3l-.3 .8M419.2 328.3l.2-.2a17.5 17.5 0 0 1 7.9 .1 2.81 2.81 0 0 1 1 2.2l1 2.1v5a3.1 3.1 0 0 1-2.3 2.2h-6.2a2.68 2.68 0 0 1-2.6-.6l-.9-1.7v-5zM428.8 331.3l.3 .8M79.3 341.2a2.51 2.51 0 0 0 2.5 2.5 2.51 2.51 0 0 0 2.5-2.5M79.3 353.7a2.51 2.51 0 0 0 2.5 2.5 2.51 2.51 0 0 0 2.5-2.5 2.51 2.51 0 0 1-2.5 2.6 2.51 2.51 0 0 1-2.5-2.6zM304.3 341.2a2.51 2.51 0 0 0 2.5 2.5 2.51 2.51 0 0 0 2.5-2.5M304.3 353.7a2.51 2.51 0 0 0 2.5 2.5 2.51 2.51 0 0 0 2.5-2.5 2.51 2.51 0 0 1-2.5 2.6 2.51 2.51 0 0 1-2.5-2.6zM79.3 366.2a2.51 2.51 0 0 0 2.5 2.5 2.51 2.51 0 0 0 2.5-2.5 2.51 2.51 0 0 1-2.5 2.5 2.51 2.51 0 0 1-2.5-2.5zM304.3 366.2a2.51 2.51 0 0 0 2.5 2.5 2.51 2.51 0 0 0 2.5-2.5 2.51 2.51 0 0 1-2.5 2.5 2.51 2.51 0 0 1-2.5-2.5z"/>
<circle cx="81.8" cy="121.4" r="5"/>
<circle cx="81.8" cy="121.4" r="5.5"/>
<circle cx="306.8" cy="121.4" r="5.5"/>
<circle cx="306.8" cy="121.4" r="5"/>
<circle cx="423.9" cy="242.3" r="2.51"/>
<circle cx="81.8" cy="316.3" r="2.51"/>
<circle cx="306.8" cy="316.3" r="2.51"/>
<circle cx="81.8" cy="328.7" r="2.51"/>
<circle cx="306.8" cy="328.7" r="2.51"/>
<circle cx="81.8" cy="341.2" r="2.51"/>
<circle cx="81.8" cy="353.7" r="2.5"/>
<circle cx="306.8" cy="353.7" r="2.5"/>
<circle cx="306.8" cy="341.2" r="2.51"/>
<circle cx="81.8" cy="366.2" r="2.51"/>
<circle cx="306.8" cy="366.2" r="2.51"/>
</g>
<!-- layer: Visible Narrow -->
<path d="M463.9 36.3a1.45 1.45 0 0 1 1.2 2.2M469.2 33.2a1.48 1.48 0 0 1 1.2 2.2M389.7 79a1.48 1.48 0 0 1 1.2 2.2M476.2 75.9l.8 .1M481.6 75h.2M482.8 79.4h.2M384.3 82.1a1.45 1.45 0 0 1 1.3 2.2M396.7 121.7l.8 .1M402 120.8h.2M403.2 125.2h.2" fill="none" stroke="#000" stroke-width=".35"/>
<!-- layer: Visible -->
<g fill="#000">
<circle cx="76.9" cy="118.9" r=".25"/>
<circle cx="86.7" cy="118.9" r=".25"/>
</g>
<!-- layer: TITLEBLOCK -->
<g fill="none" stroke="#000" stroke-width=".36">
<path d="M527 133.2h57v277l-57-.1zM558 133.2v9.9M527 143.1h57M527 182.6h57M527 211h57M527 244.2h56.9M527 279.4h57M527 266.1l57 .2M527 292.5h57M527 318.6h57M527 305.6h57M527.1 378h57"/>
<path d="M527 394h56.9M527 400.2h57M553 400.2v10"/>
</g>
<!-- layer: FD_Dimensions -->
<g fill="none" stroke="#000" stroke-width=".35">
<path d="M278.6 107.6h15.1M297.2 105.5v7.2M297.2 107.6h9.5M299.3 114.8h21M306.7 105.5v7.2M310.3 107.6h3.5M318.2 118.3v5M84.1 127.9v21M299.3 126.8h21M304.5 127.9v21M87.6 146.8h213.4M62.2 239.9h12"/>
<path d="M410.3 233.6l6.1 .1M412.4 233.6v8.7M412.5 226.7v3.4M431.6 233.8l17.5 .1M447 237.4l-.9 137.9M64.3 243.4v119.4M410.3 242.3h11.5M412.3 245.8v3.5M87.8 315.1v10.5M91.3 317.2h206M300.8 315.1v10.5M302.9 339.7h18.6"/>
<path d="M302.9 327.7h18.6M319.4 331.2v5M72.4 353.7h7.3M74.5 357.3v5.5M81.9 356.7v3.5M331.4 348v18.2M62.2 366.2h17.5M81.8 372.2l-.2 21.7M81.8 363.7v5M311.4 366.2h22.1M314.4 378.7h19.1M331.4 369.7v5.5"/>
<path d="M430.6 378.8l17.6 .1M402.4 389.1l15.1 .1M417.5 380.8l-.1 10.5M421 389.2h4M428.5 380.9v10.5"/>
</g>
<g fill="#000" stroke="#000" stroke-width=".35">
<path d="M293.7 107l3.5 .6-3.5 .6zM306.7 107.6l3.6-.6v1.2zM318.2 114.8l.5 3.5h-1.1zM317.6 123.3h1.1l-.5 3.5zM84.1 146.8l3.5-.6v1.2zM301 146.2l3.5 .6-3.5 .6zM411.9 230.1h1.1l-.6 3.5zM447 233.9l.5 3.5h-1.1zM64.3 239.9l.6 3.5h-1.2zM412.4 242.3l.5 3.5h-1.1zM87.8 317.2l3.5-.6v1.2zM297.3 316.6l3.5 .6-3.5 .6z"/>
<path d="M318.8 336.2h1.2l-.6 3.5zM319.4 327.7l.6 3.5h-1.2zM74.5 353.7l.6 3.6h-1.2zM63.7 362.8h1.2l-.6 3.4zM73.9 362.8h1.2l-.6 3.4zM81.8 368.7l.5 3.5h-1.1zM81.3 360.2h1.1l-.6 3.5zM330.8 375.2h1.2l-.6 3.5zM331.4 366.2l.6 3.5h-1.2zM445.5 375.3l1.2 .1-.7 3.5zM417.5 389.2l3.5-.6v1.2zM425 388.6l3.5 .6-3.5 .6z"/>
</g>
<!-- layer: BORDER -->
<g fill="none" stroke="#000" stroke-width=".35">
<path d="M20 10.2h564v400h-564zM62.8 5.2v5M110.7 5.2v5M158.5 5.2v5M206.3 5.2v5M254.1 5.2v5M302 5.2v10M349.8 5.2v5M397.6 5.2v5M445.5 5.2v5M493.3 5.2v5M541.1 5.2v5"/>
<path d="M15 56.4h5M584 56.4h5M15 107.7h5M584 107.7h5M15 158.9h5M584 158.9h5M15 210.2h10M579 210.2h10M15 261.4h5M584 261.4h5M15 312.7h5M584 312.7h5"/>
<path d="M15 363.9h5M584 363.9h5M62.8 410.2v5M110.7 410.2v5M158.5 410.2v5M206.3 410.2v5M254.1 410.2v5M302 405.2v10M349.8 410.2v5M397.6 410.2v5M445.5 410.2v5M493.3 410.2v5"/>
<path d="M541.1 410.2v5"/>
</g>
<g font-size="4.9">
<text x="279.5" y="106.1">19.2</text>
<text x="316.8" y="123.4" transform="rotate(-90 316.8 123.4)">24</text>
<text x="186.9" y="145.3">440.83</text>
<text x="410.9" y="244.2" transform="rotate(-90 410.9 244.2)">17.29</text>
<text x="527.9" y="252.8">Thursday Group 1:30</text>
<text x="527.8" y="275.8">Completed</text>
<text x="527.9" y="288.7">Technical Drawings pack</text>
<text x="527.7" y="302.5">Back Legs Dimension</text>
<text x="62.8" y="310.5" transform="rotate(-90 62.8 310.5)">252.78</text>
<text x="445" y="310.4" transform="rotate(-90 445 310.4)">290</text>
<text x="190.3" y="315.7">426</text>
<text x="527.5" y="315.3">12</text>
<text x="318" y="336.4" transform="rotate(-90 318 336.4)">24</text>
<text x="73.1" y="362.7" transform="rotate(-90 73.1 362.7)">25</text>
<text x="329.9" y="361.4" transform="rotate(-90 329.9 361.4)">25.06</text>
<text x="403.6" y="387.5">Ø22</text>
<text x="80.1" y="392.7" transform="rotate(-90 80.1 392.7)">Ø10</text>
</g>
<text font-size="4.2" x="572.6" y="398.6">A2</text>
<g font-size="3.5">
<text x="37.9" y="8.9">1</text>
<text x="85.8" y="8.9">2</text>
<text x="133.6" y="8.9">3</text>
<text x="181.4" y="8.9">4</text>
<text x="229.3" y="8.9">5</text>
<text x="277.1" y="8.9">6</text>
<text x="324.9" y="8.9">7</text>
<text x="372.7" y="8.9">8</text>
<text x="420.6" y="8.9">9</text>
<text x="467.4" y="8.9">10</text>
<text x="515.3" y="8.9">11</text>
<text x="563.1" y="8.9">12</text>
<text x="16.3" y="32">A</text>
<text x="585.3" y="32">A</text>
<text x="16.3" y="83.3">B</text>
<text x="585.3" y="83.3">B</text>
<text x="16.2" y="134.6">C</text>
<text x="527.6" y="136.7">ISSUE DATE:</text>
<text x="558.7" y="136.7">REVISION:</text>
<text x="585.2" y="134.6">C</text>
<text x="535.7" y="141.3">10/25/25</text>
<text x="568.5" y="141.3">01</text>
<text x="16.2" y="185.8">D</text>
<text x="585.2" y="185.8">D</text>
<text x="532.4" y="187.8">THE DESIGNS AND DETAILS</text>
<text x="530.3" y="192">SHOWN ARE COPYRIGHT AND</text>
<text x="531.6" y="196.3">MAY NOT BE USED FOR ANY</text>
<text x="538.8" y="200.5">PURPOSE WITHOUT</text>
<text x="530.3" y="204.7">PERMISSION OF THE SCHOOL</text>
<text x="537.4" y="208.9">OF PRODUCT DESIGN</text>
<text x="16.3" y="237">E</text>
<text x="529.3" y="237.7">COMPLETED IN ACCORDANCE</text>
<text x="585.3" y="237">E</text>
<text x="532" y="241.9">WITH NZS/AS 1100.101:1992</text>
<text x="527.9" y="247.8">CREATED BY:</text>
<text x="527.9" y="257.8">CHECKED / APPROVED BY:</text>
<text x="527.7" y="269.6">DOCUMENT STATUS:</text>
<text x="527.8" y="282.9">PROJECT TITLE:</text>
<text x="16.4" y="288.3">F</text>
<text x="585.4" y="288.3">F</text>
<text x="527.7" y="295.8">DRAWING TITLE:</text>
<text x="527.6" y="309">DRAWING NUMBER:</text>
<text x="527.7" y="322.1">NOTES:</text>
<text x="16.1" y="339.6">G</text>
<text x="585.1" y="339.6">G</text>
<text x="537.5" y="383.1">UNLESS OTHERWISE</text>
<text x="534.3" y="387.3">SPECIFIED: DIMENSIONS</text>
<text x="16.2" y="390.8">H</text>
<text x="537.7" y="391.5">ARE IN MILLIMETERS</text>
<text x="585.2" y="390.8">H</text>
<text x="528.8" y="398.3">PAPER SIZE:</text>
<text x="528.8" y="403.9">SCALE:</text>
<text x="553.9" y="403.7">SHEET:</text>
<text x="37.9" y="413.9">1</text>
<text x="85.8" y="413.9">2</text>
<text x="133.6" y="413.9">3</text>
<text x="181.4" y="413.9">4</text>
<text x="229.3" y="413.9">5</text>
<text x="277.1" y="413.9">6</text>
<text x="324.9" y="413.9">7</text>
<text x="372.7" y="413.9">8</text>
<text x="420.6" y="413.9">9</text>
<text x="467.4" y="413.9">10</text>
<text x="515.3" y="413.9">11</text>
<text x="536.1" y="408">1:2</text>
<text x="563.1" y="413.9">12</text>
<text x="563.8" y="408.1">12/16</text>
</g>
</svg>
